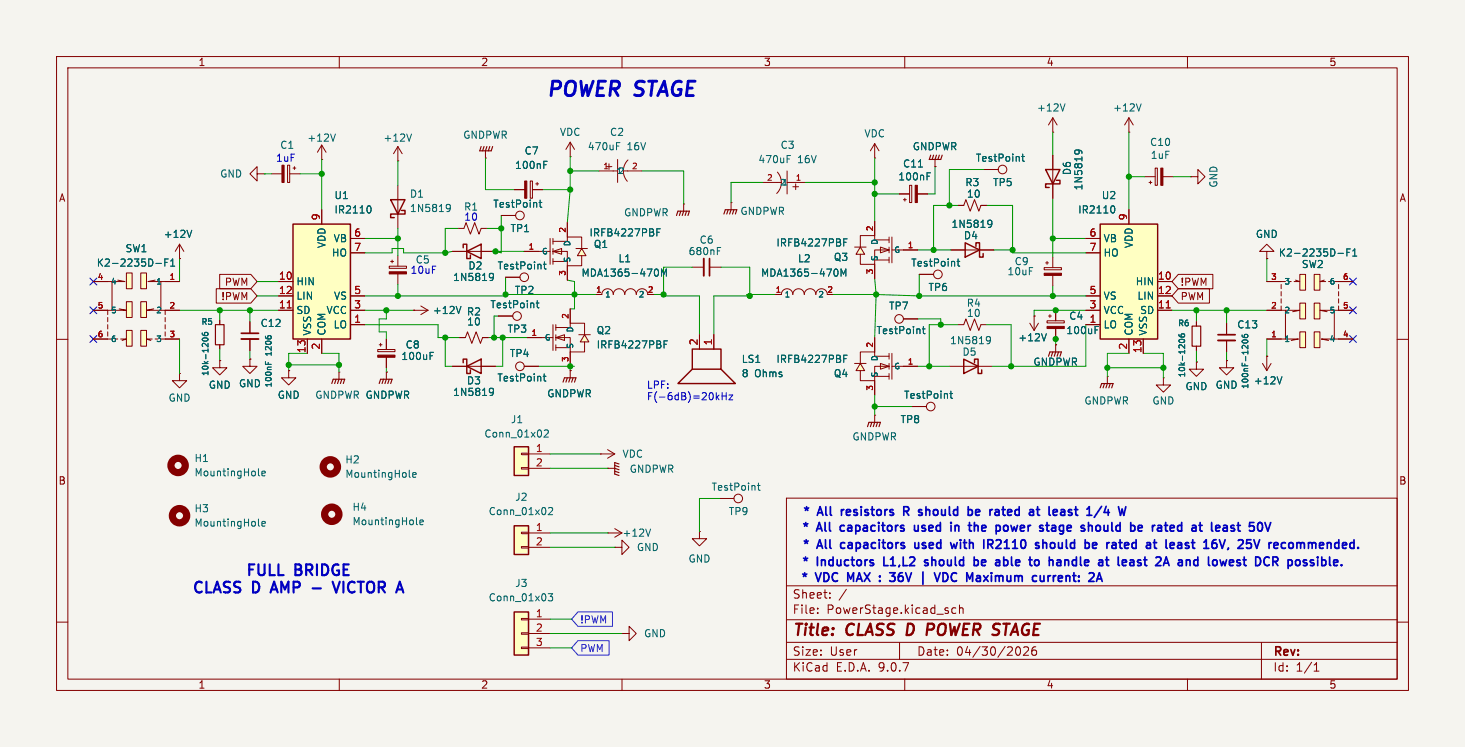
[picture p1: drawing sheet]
<svg xmlns="http://www.w3.org/2000/svg" width="259mm" height="132mm" viewBox="0 0 259 132" stroke-linecap="round" stroke-linejoin="round" font-family="sans-serif">
<path d="M0 0h259.1v132.1h-259.1z" fill="#f5f4ef" stroke="#f5f4ef" stroke-width=".18"/>
<g fill="none" stroke="#840000" stroke-width=".18">
<path d="M10 10h239.1v112.1h-239.1zM12 12h235.1v108.1h-235.1zM60 10v2M110 10v2M160 10v2M210 10v2M70.4 32.8v7.6M85.9 27.9h.1M85.9 26.7v1.2M100.8 27.7h.1M100.8 25.1l-.7 1.3M100.8 25.1l.8 1.3"/>
<path d="M100.8 25.1v2.6M105.9 30.2h3.3M107.2 29.5h1M107.7 29v1M109.2 28.2v4.1M110.2 30.2h3.3M111.1 28.3a2.73 2.73 0 0 0-.2 3.8M134.9 32.3h3.3M137.5 30.4a2.74 2.74 0 0 1-.1 3.8M139.2 32.3h3.3M139.2 30.2v4.1M140.2 33h1"/>
<path d="M140.7 32.5v1M10 60h2M81 40.4h1l.4-1 .8 2 .7-2 .8 2 .4-1h1M247.1 60h2M139.1 88.1h108v32h-108zM10 110h2M139.1 116.6h108M139.1 113.6h108M139.1 109.6h108M139.1 103.6h108M144.6 108.3v.2M144.6 107.5v.2"/>
<path d="M146.8 105.6v.2M146.8 104.8v.2M149.7 104.2l-1.3 1.9M159.1 113.6v3M169 107.5h-.4l-.3 .3v.4l.2 .2h.5M169.7 107.6l.2-.1h.4v1M169.7 107v1.5M180.1 114.4a.94 .94 0 0 1 0 1.5M181 114.5l.6-.1 .2 .1 .1 .3-.9 1.1h.9M183.2 114.4a.59 .59 0 0 0-.7 .6v.6l.1 .2 .4 .1 .3-.2v-.5l-.1-.2-.4-.1-.3 .3M223.1 113.6v6.5M232.4 118.7h.9"/>
<path d="M232.4 117.6l.4-.4v1.5M247.1 110h2M60 120.1v2M110 120.1v2M160 120.1v2M210 120.1v2"/>
</g>
<path d="M164.1 110.3h.8M164.9 111.2l-.9 .1" fill="none" stroke="#840000" stroke-width=".4"/>
<path d="M85.1 25.9l-.3 .8h2.1l.2-.8M85.6 25.9l-.3 .8M86.1 25.9l-.2 .8M86.6 25.9l-.2 .8" fill="none" stroke="#840000" stroke-width=".2"/>
<path d="M79 36.2l.4-.1 .2 .2a.84 .84 0 0 1-.3 1.1h-.3M79.6 36.7l-.2 .2h-.4M109 25.8h.5M109 25.2h.6M139.2 28.1h.4M139.2 27.5h.6" fill="none" stroke="#006464" stroke-width=".18"/>
<path d="M69.1 35.3h2.5l-1.2 2.5zM71 37.2h.6v.6h-2.5v.7h.6" fill="none" stroke="#840000" stroke-width=".25"/>
<g fill="#ffffc2">
<path d="M97.8 44.4l1.5-.5v1.1z"/>
<path d="M102.9 43.9l.7 1.3h-1.5z"/>
</g>
<g fill="none" stroke="#840000" stroke-width=".18">
<path d="M100.3 39.4v2.5M120.9 36.1h.1M120.9 36.1v1.2M129.3 35.8h.1M129.3 35.8v1.3M92.7 44.4h4.6M97.3 42.2v4.5M97.8 42.7h2.5v-.8h2.6v2M97.8 44.4l1.5-.5v1.1zM97.8 44.4h2.5v2.6h2.6v-1.8M97.8 42.2v1M97.8 43.9v1.1"/>
<path d="M97.8 45.7v1M97.8 46.2h2.5M100.3 47v2.5M101.9 43.9h2M102.9 43.9l.7 1.3h-1.5zM105.4 52.1h1a1.01 1.01 0 0 1 1-1 1.01 1.01 0 0 1 1.1 1 1.01 1.01 0 0 1 1-1 1.01 1.01 0 0 1 1 1 1.02 1.02 0 0 1 1-1 1.02 1.02 0 0 1 1 1 1.01 1.01 0 0 1 1-1 1.01 1.01 0 0 1 1.1 1M122.4 47.2h2.1M125.5 47.2h2M184.7 47.3h3v.4h-3zM184.9 46.5h.5M185.2 46.2v.5M186.2 45.5v1.8"/>
<path d="M186.2 48.7v1.8M100.8 65.5h.1M100.8 65.5v1.3M154.7 73.4h.1M154.7 73.4v1.3M161.3 71.9h2.5"/>
<circle cx="164.6" cy="71.9" r=".76"/>
</g>
<path d="M116 47.6a.68 .68 0 0 1 .5 .6 .68 .68 0 0 1-.5 .6M116.2 41.1h.4M116.8 40.5h-.6v1.2M117 48.8v-1.2l.4 .9 .4-.9v1.2M126.9 44.4h.4M126.9 43.8h.6M168 69.6h.5M168.2 69.2v1l.3 .2" fill="none" stroke="#006464" stroke-width=".18"/>
<g fill="none" stroke="#840000" stroke-width=".2">
<path d="M119.6 38.1l.3-.8h2l-.2 .8M120.4 37.3l-.3 .8M120.9 37.3l-.3 .8M121.4 37.3l-.2 .8M128 37.8l.3-.7h2l-.3 .7M128.8 37.1l-.3 .7M129.3 37.1l-.3 .7M129.8 37.1l-.3 .7M99.6 67.6l.2-.8h2.1l-.3 .8M100.3 66.8l-.2 .8M100.8 66.8l-.2 .8M101.3 66.8l-.2 .8"/>
<path d="M153.4 75.4l.3-.7h2l-.3 .7M154.2 74.7l-.3 .7M154.7 74.7l-.3 .7M155.2 74.7l-.3 .7"/>
</g>
<path d="M184.7 48.3h3v.4h-3z" fill="#840000" stroke="#840000" stroke-width=".18"/>
<path d="M125.5 45.7v3.1" fill="none" stroke="#840000" stroke-width=".3"/>
<path d="M124.5 45.7v3.1" fill="none" stroke="#840000" stroke-width=".33"/>
<g fill="#ffffc2">
<path d="M98.3 59.7l1.5-.5v1z"/>
<path d="M103.4 59.2l.7 1.3h-1.5z"/>
</g>
<g fill="none" stroke="#840000" stroke-width=".18">
<path d="M93.2 59.7h4.6M97.8 57.4v4.6M98.3 57.9h2.5v-.8h2.6v2.1M98.3 59.7l1.5-.5v1zM98.3 59.7h2.5v2.5h2.6v-1.7M98.3 57.4v1M98.3 59.2v1M100.8 54.6v2.5M102.4 59.2h2M103.4 59.2l.7 1.3h-1.5zM182.1 57.1l.8 1.3M182.9 55.9h.1"/>
<path d="M182.9 55.9v2.5M183.6 57.1l-.7 1.3M92.7 64.8h2.5M98.3 61v1M98.3 61.5h2.5M100.8 62.2v2.6"/>
<circle cx="91.9" cy="64.8" r=".76"/>
</g>
<path d="M185 59l-.4 1.3M96.1 66.5h.4M96.2 66.1v1.1l.3 .2M117.4 60.9h.5M118 60.3h-.6v1.2" fill="none" stroke="#006464" stroke-width=".18"/>
<g fill="#ffffc2">
<path d="M229.9 58.7h1v2.8h-1z"/>
<path d="M232.4 58.7h1v2.8h-1z"/>
<path d="M229.9 53.6h1v2.8h-1z"/>
<path d="M232.4 53.6h1v2.8h-1z"/>
<path d="M229.9 48.5h1v2.8h-1z"/>
<path d="M232.4 48.5h1v2.8h-1z"/>
</g>
<g fill="none" stroke="#840000" stroke-width=".18">
<path d="M174 30h2.5M186.2 23.4h.1M186.2 20.8l-.8 1.3M186.2 20.8l.7 1.3M186.2 20.8v2.6M88.1 55.9h2.6M89.4 49h2.5M123.7 59.2v2.5M126.2 59.2v2.5M185.2 56.7h3v.4h-3zM185.4 55.9h.5M185.7 55.6v.5"/>
<path d="M186.7 54.9v1.8M186.7 58.1v1.8M211.6 56.9v.8M216.9 57.1v2.1M224 59.9h3.3M224 49.8h3.3M224 54.9h2.6M226.6 54.9h3.3l-1.3 .2M226.6 50.3v.8M226.6 51.6v.7M226.6 52.8v.8M226.6 54.1v.8"/>
<path d="M227.3 59.9h2.3l-1.3 .3M227.3 54.9v5M227.8 49.8h.5M229.1 49.5l.8 .3h-1M229.9 58.7h1v2.8h-1zM229.9 53.6h1v2.8h-1zM229.9 48.5h1v2.8h-1zM232.4 58.7h1v2.8h-1zM232.4 53.6h1v2.8h-1zM232.4 48.5h1v2.8h-1zM234.2 49.5l-.8 .3h1M236 59.9h-2.3l1.2 .3"/>
<path d="M236 59.9h3.3M236 54.9v5M236 49.8h3.3M236.7 54.9h-3.3l1.3 .2M236.7 50.3v.8M236.7 51.6v.7M236.7 52.8v.8M236.7 54.1v.8M236.7 54.9h2.6M186.7 61h.1M186.7 61v1.2M195.8 66.5h.1"/>
<path d="M195.8 66.5v1.3M205.7 66.8v1.3h1.3l-1.3 1.2-1.2-1.2h1.2M205.7 66.8h.1M211.6 64v1.3h1.3l-1.3 1.2-1.3-1.2h1.3M211.6 64h.1M211.6 61.2v.8M216.9 63.8v1.2h1.3l-1.3 1.3-1.3-1.3h1.3M216.9 63.8h.1M216.9 60.2v2M223.3 64.3l.7 1.2M224 63h.1M224 63v2.5"/>
<path d="M224.8 64.3l-.8 1.2"/>
<circle cx="177.3" cy="30" r=".76"/>
<circle cx="91.4" cy="55.9" r=".76"/>
<circle cx="92.7" cy="49" r=".76"/>
</g>
<g fill="none" stroke="#006464" stroke-width=".18">
<path d="M188.3 18.4l-.4 1.2M180.7 27.7h.5M180.9 27.2v1.1l.3 .2M94.8 53.6h.5M95 53.2v1l.3 .2M96.1 46.7h.5M96.3 46.3v1.1l.3 .2M193.7 58.3h.4M193.7 57.7h.6M208.5 59.1v.3l.2 .2h.6l.2-.2-.1-.3h-.5v.3l.2 .2M219.7 59.2v.3l.2 .1 .6 .1 .2-.2-.1-.3h-.5v.3l.1 .2M236.6 44.8h1"/>
<path d="M238.2 44.6h.4M238.8 44h-.6v1.3M239.2 45.3h.7M239.2 44.4l.4-.4v1.3M208.7 60.5l-.2-.2a.54 .54 0 0 1 .5-.3 .54 .54 0 0 1 .5 .3l-.2 .2M219.8 60.2a.49 .49 0 0 1 .5-.2 .49 .49 0 0 1 .3 .5 .5 .5 0 0 1-.5 .2 .5 .5 0 0 1-.4-.5zM226.7 66.6l-.4 1.3"/>
</g>
<path d="M210.8 57.7h1.5v3.5h-1.5zM185.4 63l.3-.8h2l-.2 .8M186.2 62.2l-.3 .8M186.7 62.2l-.3 .8M187.2 62.2l-.3 .8M194.6 68.6l.2-.8h2l-.2 .8M195.3 67.8l-.2 .8M195.8 67.8l-.2 .8M196.3 67.8l-.2 .8" fill="none" stroke="#840000" stroke-width=".2"/>
<path d="M185.2 57.7h3v.4h-3z" fill="#840000" stroke="#840000" stroke-width=".18"/>
<path d="M122.4 61.7h5.1v3.6h-5.1zM122.4 65.3l-2.5 2.5h10.1l-2.5-2.5" fill="none" stroke="#840000" stroke-width=".25"/>
<path d="M215.4 59.2h3" fill="none" stroke="#840000" stroke-width=".3"/>
<path d="M215.4 60.2h3" fill="none" stroke="#840000" stroke-width=".33"/>
<path d="M51.8 39.6h10.2v20.3h-10.2z" fill="#ffffc2"/>
<path d="M51.8 39.6h10.2v20.3h-10.2zM184.9 30h2.6l-1.3 2.5zM186.8 31.9h.7v.6h-2.6v.6h.6" fill="none" stroke="#840000" stroke-width=".25"/>
<g fill="none" stroke="#840000" stroke-width=".18">
<path d="M45.5 30.7v-1.2l-1.3 1.2 1.3 1.3v-1.3h1.2M46.7 30.7h.1M56.9 28.2h.1M56.9 25.7v2.5M56.9 37.1v2.5M56.9 25.7l-.8 1.2M56.9 25.7l.8 1.2M169.4 36.3h1l.4-1 .8 2 .7-2 .8 2 .4-1h1M186.2 27.4v7.7M38.9 56.6v.8M49.3 49.8h2.5M49.3 52.3h2.5"/>
<path d="M49.3 54.9h2.5M54.4 59.9v2.6M56.9 59.9v2.6M62 52.3h2.5M62 54.9h2.5M62 42.2h2.5M62 44.7h2.5M62 57.4h2.5M38.9 61v.7"/>
</g>
<path d="M50.8 54.4h.7" fill="none" stroke="#a90000" stroke-width=".18"/>
<path d="M59.3 23.7l-.4 1.3M65.2 36.4a.68 .68 0 0 1 .4 .6 .68 .68 0 0 1-.4 .7M190.1 27.1v-.3l.1-.2a.84 .84 0 0 1 1.1 .3v.2M190.6 26.5l.2 .3v.3M35.8 58.9v.3l.2 .1h.6l.2-.1-.1-.4-.5 .1v.3l.1 .1M36 60.3l-.2-.2a.54 .54 0 0 1 .5-.4 .54 .54 0 0 1 .5 .4l-.2 .2" fill="none" stroke="#006464" stroke-width=".18"/>
<path d="M38.1 57.4h1.5v3.6h-1.5z" fill="none" stroke="#840000" stroke-width=".2"/>
<path d="M194.6 39.6h10.1v20.3h-10.1z" fill="#ffffc2"/>
<path d="M194.6 39.6h10.1v20.3h-10.1z" fill="none" stroke="#840000" stroke-width=".25"/>
<g fill="none" stroke="#840000" stroke-width=".18">
<path d="M48 30.7h1.9M50.9 29.2h.3v3.1h-.3zM51.2 30.7h1.9M51.8 29.7h.5M52.1 29.5v.5M199.6 23.4h.1M199.6 20.8v2.6M199.6 37.1v2.5M199.6 20.8l-.7 1.3M199.6 20.8l.8 1.3M202.4 31.2h1.9M203.2 32.3h.5"/>
<path d="M203.5 32v.5M204.3 29.7h.4v3.1h-.4zM205.7 31.2h1.8M210.6 31.2h1.2v-1.2l1.3 1.2-1.3 1.3v-1.3M210.6 31.2h.1M31.7 45.7h.1M31.7 43.2l-.7 1.2M31.7 43.2l.8 1.2M31.7 43.2v2.5M169.4 57.4h1l.4-1 .8 2 .7-2 .8 2 .4-1h1M192 52.3h2.6M192 54.9h2.6"/>
<path d="M192 42.2h2.6M192 44.7h2.6M192 57.4h2.6M199.6 59.9v2.6M202.2 59.9v2.6M204.7 49.8h2.6M204.7 52.3h2.6M204.7 54.9h2.6M59.9 65.8h.1M59.9 65.8v1.3M68.3 65.8h.1M68.3 65.8v1.3"/>
</g>
<path d="M206.2 54.4h.8" fill="none" stroke="#a90000" stroke-width=".18"/>
<path d="M201.8 18.4l-.4 1.2M196.7 36.4a.68 .68 0 0 1 .5 .6 .68 .68 0 0 1-.5 .7M33.9 40.7l-.4 1.3M72.4 84.2l.2 .2M73 84l.6-.1-.1-.3h-.3l-.2 .1v.6h.5M73.6 92.6l.2 .2M74.3 92.4l.6-.2-.1-.2-.4-.1-.1 .2v.6h.5" fill="none" stroke="#006464" stroke-width=".18"/>
<g fill="#840000" stroke="#840000" stroke-width=".18">
<path d="M49.9 29.2h.3v3.1h-.3z"/>
<path d="M205.3 29.7h.4v3.1h-.4z"/>
</g>
<g fill="none" stroke="#840000" stroke-width="1.3">
<circle cx="58.4" cy="82.5" r="1.27"/>
<circle cx="58.7" cy="90.9" r="1.27"/>
</g>
<path d="M58.7 67.8l.2-.7h2.1l-.3 .7M59.4 67.1l-.2 .7M59.9 67.1l-.2 .7M60.5 67.1l-.3 .7M67.1 67.8l.2-.7h2l-.2 .7M67.8 67.1l-.2 .7M68.3 67.1l-.2 .7M68.8 67.1l-.2 .7" fill="none" stroke="#840000" stroke-width=".2"/>
<g fill="#ffffc2">
<path d="M24.9 48.3h1v2.8h-1z"/>
<path d="M22.4 48.3h1v2.8h-1z"/>
<path d="M24.9 53.3h1v2.8h-1z"/>
<path d="M22.4 53.3h1v2.8h-1z"/>
<path d="M24.9 58.4h1v2.8h-1z"/>
<path d="M22.4 58.4h1v2.8h-1z"/>
</g>
<g fill="none" stroke="#840000" stroke-width=".18">
<path d="M16.5 49.8h3.3M16.5 59.9h3.3M16.5 54.9h2.5M19 54.9v.7M19 56.1v.8M19 57.4v.8M19 58.7v.7M19.8 49.8v5.1M20.3 59.9h.5M20.8 49.5l1.3 .3h-2.3M21.1 54.6l1.3 .3h-3.4M21.3 59.9h1.1l-.8 .3"/>
<path d="M22.4 48.3h1v2.8h-1zM22.4 53.3h1v2.8h-1zM22.4 58.4h1v2.8h-1zM24.9 48.3h1v2.8h-1zM24.9 53.3h1v2.8h-1zM24.9 58.4h1v2.8h-1zM26.9 59.9h-1l.8 .3M27.2 54.6l-1.3 .3h3.3M27.4 49.5l-1.2 .3h2.2M28.4 49.8h3.3M28.4 49.8v5.1M28.4 59.9h3.3"/>
<path d="M29.2 54.9v.7M29.2 56.1v.8M29.2 57.4v.8M29.2 58.7v.7M29.2 54.9h2.5M80 64.8h7.6M110 112h1.3v-1.3l1.2 1.3-1.2 1.3v-1.3M110 112h.1"/>
</g>
<path d="M27.6 46.6h.9M29.1 46.4h.5M29.8 45.8h-.7v1.3M30.2 47.1h.7M30.2 46.2l.3-.4v1.3M86.7 68.7h.3l.2 .1a.84 .84 0 0 1-.3 1.1h-.2M87.3 69.2l-.3 .2h-.3" fill="none" stroke="#006464" stroke-width=".18"/>
<path d="M81.9 64.1v-.6h.6v2.5h.7v-.6M82.5 64.8l2.6-1.3v2.5z" fill="none" stroke="#840000" stroke-width=".25"/>
<path d="M90.9 108.2h2.6v7.6h-2.6z" fill="#ffffc2"/>
<path d="M90.9 108.2h2.6v7.6h-2.6z" fill="none" stroke="#840000" stroke-width=".25"/>
<g fill="none" stroke="#840000" stroke-width=".18">
<path d="M224 44.4h1.3l-1.3-1.2-1.2 1.2h1.2v1.3M224 45.7h.1M107.4 79.5l1.3 .8M106.2 80.3h.1M106.2 80.3h2.5M107.4 94.2h.1M107.4 94.2h2.6M108.7 96.8h1.3v-1.3l1.3 1.3-1.3 1.2v-1.2M108.7 96.8h.1M108.7 80.3l-1.3 .7M108.7 93.5l1.3 .7M110 94.2l-1.3 .8"/>
<path d="M92.2 109.3h1.3v.3h-1.3zM92.2 111.9h1.3v.2h-1.3zM92.2 114.4h1.3v.3h-1.3zM93.5 109.5h3.8M93.5 112h3.8M93.5 114.6h3.8"/>
</g>
<path d="M115.1 93.5l-.5 1.3M96.9 105h.8l-.4 .5 .4 .1v.5l-.2 .1-.6-.1" fill="none" stroke="#006464" stroke-width=".18"/>
<path d="M90.9 79h2.6v5.1h-2.6z" fill="#ffffc2"/>
<path d="M90.9 79h2.6v5.1h-2.6z" fill="none" stroke="#840000" stroke-width=".25"/>
<path d="M159 34.3h1.9M159.8 35.3h.5M160 35.1v.5M160.9 32.8h.3v3h-.3zM162.2 34.3h1.9M165.4 29.5h.1M165.4 28.2v1.3M92.2 80.1h1.3v.3h-1.3zM92.2 82.7h1.3v.2h-1.3zM93.5 80.3h3.8M93.5 82.8h3.8" fill="none" stroke="#840000" stroke-width=".18"/>
<path d="M162.4 29.5h.7M163.9 31.2h.5M163.9 30.6h.6M96.2 76.1l.5-.1 .3 .4-.8 .9h.8" fill="none" stroke="#006464" stroke-width=".18"/>
<path d="M164.6 27.4l-.3 .8h2.1l.2-.8M165.1 27.4l-.3 .8M165.6 27.4l-.2 .8M166.1 27.4l-.2 .8" fill="none" stroke="#840000" stroke-width=".2"/>
<path d="M161.8 32.8h.4v3h-.4z" fill="#840000" stroke="#840000" stroke-width=".18"/>
<path d="M90.9 93h2.6v5h-2.6z" fill="#ffffc2"/>
<path d="M81.9 43.8v-.6h.6v2.5h.7v-.6M82.5 44.4l2.6-1.2v2.5zM170.7 42.9l2.5 1.3-2.5 1.3zM172.6 43.6v-.7h.6v2.6h.7v-.7M170.4 63.5l2.6 1.3-2.6 1.2zM172.3 64.1v-.6h.7v2.5h.6v-.6M90.9 93h2.6v5h-2.6z" fill="none" stroke="#840000" stroke-width=".25"/>
<g fill="none" stroke="#840000" stroke-width=".18">
<path d="M70.4 28.4h.1M70.4 25.9v2.5M70.4 25.9l-.8 1.3M70.4 25.9l.7 1.3M88.6 38.1h2.6M90.9 33.5h1.9M93.8 32h.4v3.1h-.4zM94.2 33.5h1.8M94.7 32.5h.5M95 32.3v.5M44.2 56.9v2M44.2 59.9v2.1"/>
<path d="M68.3 59.9v1.9M68.8 47.1h3.1v.3h-3.1zM69.1 46.2h.5M69.3 46v.5M70.4 45.2v1.9M70.4 48.4v1.9M73.2 54.9h.1M73.2 54.9h2.5M74.4 54.1l1.3 .8M75.7 54.9l-1.3 .7M80 44.4h7.6M81.3 59.7h1l.4-1 .7 2 .8-2 .8 2 .3-1h1.1"/>
<path d="M137.2 52.1h1a1.01 1.01 0 0 1 1-1 1.01 1.01 0 0 1 1 1 1.01 1.01 0 0 1 1-1 1.01 1.01 0 0 1 1 1 1.02 1.02 0 0 1 1.1-1 1.02 1.02 0 0 1 1 1 1.01 1.01 0 0 1 1-1 1.01 1.01 0 0 1 1 1M159.8 56.4h2.5M162.6 48.5h2.5M168.1 44.2h7.7M31.7 66v1.3h1.3l-1.3 1.3-1.2-1.3h1.2M31.7 66h.1M38.9 63.8v1.2h1.2l-1.2 1.3-1.3-1.3h1.3M38.9 63.8h.1M44.2 63.5v1.3h1.3l-1.3 1.2-1.3-1.2h1.3M44.2 63.5h.1M51.1 65.5v1.3h1.2l-1.2 1.3-1.3-1.3h1.3M51.1 65.5h.1"/>
<path d="M66.8 61.8h3v.4h-3zM67.1 61h.5M67.3 60.7v.5M68.3 63.2v1.8M167.9 64.8h7.6M92.2 94.1h1.3v.3h-1.3zM92.2 96.6h1.3v.3h-1.3zM93.5 94.2h3.8M93.5 96.8h3.8M107.4 82.8h.1M107.4 82.8h1.3M123.7 94v1.2h1.3l-1.3 1.3-1.3-1.3h1.3"/>
<path d="M123.7 94h.1M127.3 88.1h2.5"/>
<circle cx="91.9" cy="38.1" r=".76"/>
<circle cx="159" cy="56.4" r=".76"/>
<circle cx="165.9" cy="48.5" r=".76"/>
<circle cx="130.6" cy="88.1" r=".76"/>
</g>
<g fill="none" stroke="#006464" stroke-width=".18">
<path d="M72.8 23.7l-.4 1.3M95.3 35.8h.5M95.5 35.4v1.1l.3 .1M96.2 29.1h.4M96.2 28.5h.6M174.8 39l.4-.1 .1 .2a.84 .84 0 0 1-.3 1.1h-.2M175.4 39.5l-.2 .2h-.4M81.5 54.2l-.4 1.2M86.7 48.4l.3-.1 .2 .2a.84 .84 0 0 1-.3 1.1h-.2M87.3 48.9l-.3 .2h-.3M147.8 47.6a.68 .68 0 0 1 .4 .6 .68 .68 0 0 1-.4 .6M148.7 48.8v-1.2l.5 .9 .4-.9v1.2"/>
<path d="M163.1 58.2h.5M163.3 57.7v1.1l.3 .2M169.3 46.2h.4M169.4 45.8v1.1l.3 .2M174.5 59.6l.4-.1 .2 .1a.84 .84 0 0 1-.3 1.2h-.3M46.9 63.9v.5M47.4 64.1v.3M76.1 62.9h.4M76.1 62.3h.6M175.2 60.1l-.3 .2-.4-.1M45.7 92.9l.2 .1M45.7 84l.2 .1"/>
<path d="M46.3 92.6l.6-.1v-.3h-.4l-.2 .2 .1 .6h.5M46.3 83.7l.6-.1v-.2l-.4-.1-.2 .2 .1 .6h.5M97 89.9l.5-.2 .2 .4-.8 .9h.8M133.9 85.8h.5M134.1 85.4v1.1l.3 .2"/>
</g>
<g fill="none" stroke="#840000" stroke-width="1.3">
<circle cx="31.5" cy="82.3" r="1.27"/>
<circle cx="31.7" cy="91.2" r="1.27"/>
</g>
<g fill="#840000" stroke="#840000" stroke-width=".18">
<path d="M68.8 48.1h3.1v.3h-3.1z"/>
<path d="M66.8 62.8h3v.4h-3z"/>
<path d="M92.8 32h.4v3.1h-.4z"/>
</g>
<path d="M42.7 58.9h3" fill="none" stroke="#840000" stroke-width=".3"/>
<path d="M42.7 59.9h3" fill="none" stroke="#840000" stroke-width=".33"/>
<path d="M108.7 83.3l.8 .3M108.7 82.8l.8 .3M108.7 82.3l.8 .2M109.5 82l-.8-.2v2l.8 .3" fill="none" stroke="#840000" stroke-width=".2"/>
<g fill="#ffffc2">
<path d="M155.7 64.3l1.5 .5-1.5 .5z"/>
<path d="M152.1 64.3l.8 1.2h-1.5z"/>
</g>
<g fill="none" stroke="#840000" stroke-width=".18">
<path d="M154.7 59.7v2.5M151.1 64.3h2.1M152.1 64.3l.8 1.2h-1.5zM154.7 66.5h2.5M154.7 67.3v2.5M155.7 64.3l1.5 .5-1.5 .5zM157.2 63h-2.5v-.8h-2.6v2.1M157.2 64.8h-2.5v2.5h-2.6v-1.8M157.2 62.5v1M157.2 64.3v1M157.2 66v1.1M157.7 64.8h4.6"/>
<path d="M157.7 62.5v4.6"/>
</g>
<path d="M149.2 63.4h.4M149.8 62.8h-.6v1.3" fill="none" stroke="#006464" stroke-width=".18"/>
<g fill="#ffffc2">
<path d="M155.7 43.7l1.5 .5-1.5 .5z"/>
<path d="M152.1 43.7l.8 1.3h-1.5z"/>
</g>
<g fill="none" stroke="#840000" stroke-width=".18">
<path d="M56.9 37.1v2.5M88.6 38.1h2.6M90.9 33.5h1.9M94.2 33.5h1.8M100.3 39.4v2.5M154.7 27.9h.1M154.7 25.4v2.5M154.7 39.1v2.6M154.7 25.4l-.8 1.3M154.7 25.4l.7 1.3M159 34.3h1.9M162.2 34.3h1.9"/>
<path d="M165.4 29.5h.1M169.4 36.3h1M173.5 36.3h1M174 30h2.5M186.2 27.4v2.6M186.2 32.5v2.6M199.6 37.1v2.5M16.5 59.9h2.5M16.5 54.9h2.5M16.5 49.8h2.5M29.2 59.9h2.5M29.2 54.9h2.5"/>
<path d="M29.2 49.8h2.5M31.7 45.7h.1M38.2 51.1h6.2l1.1 1.2-1.1 1.3h-6.2zM38.8 48.5h5.6l1.1 1.3-1.1 1.3h-5.6zM38.9 56.6v.8M44.2 56.9v2M44.2 59.9v2.1M49.3 54.9h2.5M49.3 49.8h2.5M49.3 52.3h2.5M54.4 59.9v2.6M56.9 59.9v2.6"/>
<path d="M62 54.9h2.5M62 52.3h2.5M62 42.2h2.5M62 44.7h2.5M62 57.4h2.5M68.3 59.9v1.9M73.2 54.9h.1M80 44.4h2.5M81.3 59.7h1M85.1 44.4h2.5M85.3 59.7h1.1M88.1 55.9h2.6"/>
<path d="M89.4 49h2.5M92.7 44.4h2.5M93.2 59.7h2.6M100.3 47v2.5M100.8 54.6v2.5M105.4 52.1h1M123.7 59.2v2.5M126.2 59.2v2.5M137.2 52.1h1M151.1 43.7h2.1M152.1 43.7l.8 1.3h-1.5zM154.7 46h2.5"/>
<path d="M154.7 46.7v2.6M154.7 59.7v2.5M155.7 43.7l1.5 .5-1.5 .5zM157.2 42.4h-2.5v-.7h-2.6v2M157.2 44.2h-2.5v2.5h-2.6v-1.7M157.2 41.9v1M157.2 43.7v1M157.2 45.5v1M157.7 44.2h4.6M157.7 41.9v4.6M159.8 56.4h2.5M162.6 48.5h2.5"/>
<path d="M168.1 44.2h2.6M173.2 44.2h2.6M182.9 55.9h.1M186.7 54.9v1.8M186.7 58.1v1.8M192 54.9h2.6M192 52.3h2.6M192 42.2h2.6M192 44.7h2.6M192 57.4h2.6M199.6 59.9v2.6M202.2 59.9v2.6"/>
<path d="M204.7 54.9h2.6M204.7 49.8h2.6M204.7 52.3h2.6M208.4 51.1h5.5v2.5h-5.5l-1.1-1.3zM208.4 48.5h6.1v2.6h-6.1l-1.1-1.3zM211.6 56.9v.8M216.9 57.1v2.1M224 45.7h.1M224 59.9h2.6M224 54.9h2.6M224 49.8h2.6M236.7 59.9h2.6"/>
<path d="M236.7 54.9h2.6M236.7 49.8h2.6M38.9 63.8h.1M38.9 61v.7M44.2 63.5h.1M51.1 65.5h.1M68.3 65.8h.1M68.3 63.2v1.8M80 64.8h2.5M85.1 64.8h2.5M92.7 64.8h2.5M100.8 65.5h.1"/>
<path d="M100.8 62.2v2.6M154.7 67.3v2.5M159.8 64.8h2.5M161.3 71.9h2.5M186.7 61h.1M211.6 64h.1M211.6 61.2v.8M216.9 63.8h.1M216.9 60.2v2M224 63h.1"/>
</g>
<g fill="none" stroke="#006464" stroke-width=".18">
<path d="M65.2 36.4a.68 .68 0 0 1 .4 .6 .68 .68 0 0 1-.4 .7M95.3 35.8h.5M95.5 35.4v1.1l.3 .1M96.2 28.5h.6M96.2 29.1h.4M162.4 29.5h.7M163.9 31.2h.5M163.9 30.6h.6M174.8 39l.4-.1 .1 .2a.84 .84 0 0 1-.3 1.1h-.2M175.4 39.5l-.2 .2h-.4M180.7 27.7h.5M180.9 27.2v1.1l.3 .2"/>
<path d="M190.1 27.1v-.3l.1-.2a.84 .84 0 0 1 1.1 .3v.2M190.6 26.5l.2 .3v.3M196.7 36.4a.68 .68 0 0 1 .5 .6 .68 .68 0 0 1-.5 .7M27.6 46.6h.9M29.1 46.4h.5M29.8 45.8h-.7v1.3M30.2 47.1h.7M30.2 46.2l.3-.4v1.3M33.9 40.7l-.4 1.3M35.8 58.9v.3l.2 .1h.6l.2-.1-.1-.4-.5 .1v.3l.1 .1M81.5 54.2l-.4 1.2M86.7 48.4l.3-.1 .2 .2a.84 .84 0 0 1-.3 1.1h-.2"/>
<path d="M87.3 48.9l-.3 .2h-.3M94.8 53.6h.5M95 53.2v1l.3 .2M96.1 46.7h.5M96.3 46.3v1.1l.3 .2M116 47.6a.68 .68 0 0 1 .5 .6 .68 .68 0 0 1-.5 .6M116.2 41.1h.4M116.8 40.5h-.6v1.2M117 48.8v-1.2l.4 .9 .4-.9v1.2M147.8 47.6a.68 .68 0 0 1 .4 .6 .68 .68 0 0 1-.4 .6M148.7 48.8v-1.2l.5 .9 .4-.9v1.2M149.2 42.8h.4"/>
<path d="M149.8 42.2h-.6v1.3M163.1 58.2h.5M163.3 57.7v1.1l.3 .2M169.3 46.2h.4M169.4 45.8v1.1l.3 .2M185 59l-.4 1.3M193.7 58.3h.4M193.7 57.7h.6M208.5 59.1v.3l.2 .2h.6l.2-.2-.1-.3h-.5v.3l.2 .2M219.7 59.2v.3l.2 .1 .6 .1 .2-.2-.1-.3h-.5v.3l.1 .2M236.6 44.8h1M238.2 44.6h.4"/>
<path d="M238.8 44h-.6v1.3M239.2 45.3h.7M239.2 44.4l.4-.4v1.3M36 60.3l-.2-.2a.54 .54 0 0 1 .5-.4 .54 .54 0 0 1 .5 .4l-.2 .2M46.9 63.9v.5M47.4 64.1v.3M76.1 62.9h.4M76.1 62.3h.6M86.7 68.7h.3l.2 .1a.84 .84 0 0 1-.3 1.1h-.2M87.3 69.2l-.3 .2h-.3M96.1 66.5h.4M96.2 66.1v1.1l.3 .2"/>
<path d="M117.4 60.9h.5M118 60.3h-.6v1.2M149.2 63.4h.4M149.8 62.8h-.6v1.3M168 69.6h.5M168.2 69.2v1l.3 .2M208.7 60.5l-.2-.2a.54 .54 0 0 1 .5-.3 .54 .54 0 0 1 .5 .3l-.2 .2M219.8 60.2a.49 .49 0 0 1 .5-.2 .49 .49 0 0 1 .3 .5 .5 .5 0 0 1-.5 .2 .5 .5 0 0 1-.4-.5zM226.7 66.6l-.4 1.3"/>
</g>
<path d="M102.2 113.3h5.5v2.5h-5.5l-1.1-1.2z" fill="none" stroke="#2624ff" stroke-width=".18"/>
<path d="M102.2 108.2h6.1v2.5h-6.1l-1.1-1.2z" fill="none" stroke="#231dff" stroke-width=".18"/>
<g fill="none" stroke="#009600" stroke-width=".18">
<path d="M46.7 30.7h1.3M53.1 30.7h3.8M56.9 28.2v8.9M70.4 28.4v4.4M85.9 27.9v5.6h5M88.6 38.1v6.6l-1-.3h5.1M96 33.5h4.8M100.8 27.7v5.8M100.8 30.2h5.1M100.8 33.5l-.5 5.9M113.5 30.2h7.4v5.9M134.9 32.3h-5.6v3.5"/>
<path d="M142.5 32.3h12.2M154.7 27.9v11.2M154.7 34.3h4.3M165.4 29.5v4.8h-1.3M169.4 36.3h-4.3v7.9M174 30h-6.1v6.3M174.5 36.3h4.6v8.4h12.9M186.2 23.4v4M186.2 35.1v10.4M199.6 31.2h2.8M199.6 23.4v13.7M207.5 31.2h3.1"/>
<path d="M31.7 54.9h17.6M31.7 45.7v4.1M31.7 59.9v6.1M38.9 54.9v1.7M44.2 54.9v2M45.5 52.3h3.8M45.5 49.8h3.8M64.5 42.2h5.9M64.5 44.7h4.8v-.8h2.1v.8h7.3M64.5 57.4h13v2.3h3.8M64.5 54.9h8.7M68.3 54.9v1.5h-1.2v2.3h1.2v1.2"/>
<path d="M70.4 40.4v4.8M70.4 50.3v2M78.7 59.7v5.1h1.3M80 44.4l-1.3 .3M81 40.4h-2.3v4.3M86.1 40.4h2.5M86.4 59.7h6.8M88.1 55.9h-.7v3.8M88.9 59.7v5.1h-1.3M89.4 49v3.3h-24.9M89.4 52.1h16M100.3 49.5l1.3 .3v4.8h-.8"/>
<path d="M115.6 52.1h1.7M122.4 47.2h-5.1v5.1h6.4v6.9M127.5 47.2h5.1v5.1M132.6 52.3h-6.4v6.9M137.2 52.1h-5.1l.5 .2M147.3 52.1h7.6M154.7 49.3l.2 2.8M154.9 52.1l-.2 7.6M154.9 52.1l7.7 .2M162.3 56.4h4.1v1M162.3 44.2h5.8M162.6 52.3h29.4"/>
<path d="M162.6 48.5v3.8M169.4 57.4h-5.1v7.4M174.5 57.4h4.3v7.4M175.8 44.2h3.3M186.2 42.2h5.8M186.2 50.5v1.8M186.7 59.7v1.3M192 57.4v7.4h-16.5M192 54.9h-9.1v1M207.3 54.9h16.7M211.6 54.9v2M216.9 54.9v2.2"/>
<path d="M224 45.7v4.1M224 59.9v3.1M38.9 61.7v2.1M44.2 62v1.5M51.1 64.5h8.8M54.4 62.5h-3.3v3M56.9 62.5h3v3.3M68.3 65v.8M95.2 64.8h6.4M100.8 64.8v.7M154.7 71.9h6.6M154.7 69.8v3.6"/>
<path d="M162.3 64.8h5.6M195.8 65h9.9M199.6 62.5h-3.8v4M202.2 62.5h3.5v4.3M211.6 62v2M216.9 62.2v1.6M97.3 80.3h8.9M97.3 82.8h10.1M97.3 94.2h10.1M97.3 96.8h11.4M127.3 88.1h-3.6v5.9M97.3 109.5h3.8"/>
<path d="M97.3 114.6h3.8M97.3 112h12.7"/>
</g>
<path d="M15.9 59.3l1.2 1.3M15.9 54.3l1.2 1.2M15.9 49.2l1.2 1.2M17.1 59.3l-1.2 1.3M17.1 54.3l-1.2 1.2M17.1 49.2l-1.2 1.2M238.7 59.3l1.2 1.3M238.7 54.3l1.2 1.2M238.7 49.2l1.2 1.2M239.9 59.3l-1.2 1.3M239.9 54.3l-1.2 1.2M239.9 49.2l-1.2 1.2" fill="none" stroke="#000084" stroke-width=".18"/>
<g fill="none" stroke="#0000c2" stroke-width=".3">
<path d="M159.8 90.4h.6M160.2 90.4l.5 .7M160.4 89.6h-.6v1.5M161.7 92.9l.1 .9h.5M161.8 95.9l.1 1h.5M163.5 99.9h.6M164.1 99.1l-.4-.1-.2 .2 .1 .2 .5 .2M168.9 92.9v1M169.3 95.9l-.3 1.1-.3-.8-.3 .8M169.5 93l-.4-.1-.2 .1M171.8 90.2l.2 .2v.4l-.2 .2M172.3 99.1l.4-.1 .3 .3v.4l-.1 .2h-.6"/>
<path d="M172.4 93h.5l.1 .9M173 90.1h-.2l-.3 .2 .1 .7 .4 .1M173.3 90.5l-.8 .1M174.7 95.4h.6l.3 .3-.2 .5h-.7M175.1 96.2l.5 .8M177.2 90.1h.6M177.4 89.6l.1 1.4M177.5 99.9l.4 .1M177.5 98.5v1.5M177.6 93l.4-.1 .3 .3v.4l-.2 .2h-.5M177.9 99l-.4 .1M183.2 99l.4 .1 .2 .2-.1 .6-.5 .1"/>
<path d="M184.4 95.4v1.6M184.4 96.1l.3-.2 .3 .1 .1 1M185.2 92.4v1.3M186 93.8h.7M186 93h.6l.1 .9M186.7 93.3l-.7 .1M188.3 99v1M188.8 99l-.5 .1M188.9 91l.5 .1M189.2 90.1l-.3 .2 .3 .3M193.7 95.9l.2 .4-.7 .2M193.9 96.9l-.2 .1"/>
<path d="M193.9 93l.4-.1 .3 .3v.4l-.3 .3-.4-.1-.1-.2v-.4zM195.6 89.5l-.3 1.1h.9M196 90.1v1M197.8 98.5v1.3l.2 .2M199.4 95.9h-.3l-.2 .3 .1 .7 .4 .1M199.6 96.3l-.7 .2M201.7 99.1l-.3-.1-.2 .2v.2l.5 .2v.3h-.5M203.8 92.9v1M204.3 92.9l-.3 .1-.2 .2M206.2 95.4v1.3l.2 .3M207 96v.9M207.7 96.3l-.8 .2"/>
<path d="M208.4 99.1h.6l.1 .9M208.8 92.9h-.3l-.3 .3 .1 .6 .5 .1M209.1 99.4h-.5a.3 .3 0 0 0-.3 .3 .3 .3 0 0 0 .3 .3l.5-.1M210.1 96.5l.2 .2-.2 .3M210.1 95.9l.1 .1M210.7 95.9h.6M210.9 95.4v1.3l.2 .3M213.7 98.5l.1 1.4M215 93.7l.2 .2 .4-.1M215 93.1l.2-.2h.3l.2 .2v.2l-.7 .1M217.2 96.9l-.1 .3M218.8 99.4l.5 .2 .1 .2-.2 .2-.5-.1"/>
<path d="M218.8 99.1h.5M224.4 95.9v1.1M224.9 95.9l-.3 .1-.2 .2M227.8 99.1l.4-.1 .3 .3v.4l-.1 .2h-.6M227.8 99v1.5M230.1 96h.5l.1 1M158 101.9l.3 .2v.4l-.3 .3M158.3 101.3l-.5 .6M166.8 101.3v1.5a.79 .79 0 0 0 .8-.6 .79 .79 0 0 0-.5-.9M174 101.8l.8 1M174.8 101.8l-.8 1M185.3 101.8v1"/>
<path d="M185.8 101.8l-.3 .1-.2 .2"/>
</g>
<path d="M126.8 70.2l.4 .5M127.2 69.8l-.5 .5M127.7 69.4v1.3M127.7 70h.7M128.4 69.4v1.3M128.9 69.8h.7l-.7 .9h.7" fill="none" stroke="#0000c2" stroke-width=".18"/>
<path d="M48.5 102.9l-.7 1.9M55.3 104h1.4M58.8 102.9l.7 1.9 .6-1.9" fill="none" stroke="#0000c2" stroke-width=".38"/>
<path d="M50.8 54.4h.7M206.2 54.4h.8" fill="none" stroke="#a90000" stroke-width=".18"/>
<g fill="#009600" stroke="#009600" stroke-width=".18">
<circle cx="186.7" cy="54.9" r=".46"/>
<circle cx="178.8" cy="64.8" r=".46"/>
<circle cx="164.3" cy="64.8" r=".46"/>
<circle cx="154.7" cy="71.9" r=".46"/>
<circle cx="186.7" cy="59.9" r=".46"/>
<circle cx="195.8" cy="65" r=".46"/>
<circle cx="211.6" cy="54.9" r=".46"/>
<circle cx="205.7" cy="65" r=".46"/>
<circle cx="199.6" cy="31.2" r=".46"/>
<circle cx="216.9" cy="54.9" r=".46"/>
<circle cx="167.9" cy="36.3" r=".46"/>
<circle cx="154.7" cy="32.3" r=".46"/>
<circle cx="154.7" cy="34.3" r=".46"/>
<circle cx="166.4" cy="57.4" r=".46"/>
<circle cx="154.9" cy="52.1" r=".46"/>
<circle cx="162.6" cy="52.3" r=".46"/>
<circle cx="165.1" cy="44.2" r=".46"/>
<circle cx="179.1" cy="44.2" r=".46"/>
<circle cx="186.2" cy="42.2" r=".46"/>
<circle cx="186.2" cy="52.3" r=".46"/>
<circle cx="59.9" cy="64.5" r=".46"/>
<circle cx="51.1" cy="64.5" r=".46"/>
<circle cx="88.6" cy="40.4" r=".46"/>
<circle cx="100.8" cy="33.5" r=".46"/>
<circle cx="100.8" cy="30.2" r=".46"/>
<circle cx="87.6" cy="44.4" r=".46"/>
<circle cx="70.4" cy="42.2" r=".46"/>
<circle cx="101.6" cy="52.1" r=".46"/>
<circle cx="117.3" cy="52.1" r=".46"/>
<circle cx="87.4" cy="59.7" r=".46"/>
<circle cx="132.6" cy="52.3" r=".46"/>
<circle cx="56.9" cy="30.7" r=".46"/>
<circle cx="44.2" cy="54.9" r=".46"/>
<circle cx="38.9" cy="54.9" r=".46"/>
<circle cx="78.7" cy="59.7" r=".46"/>
<circle cx="100.8" cy="64.8" r=".46"/>
<circle cx="88.9" cy="59.7" r=".46"/>
<circle cx="89.4" cy="52.1" r=".46"/>
<circle cx="70.4" cy="52.3" r=".46"/>
<circle cx="68.3" cy="54.9" r=".46"/>
<circle cx="78.7" cy="44.7" r=".46"/>
</g>
<text font-size="3.5" fill="#0000c2" x="96.4" y="17.8">POWER STAGE</text>
<g font-size="2.8" fill="#840000">
<text x="140.1" y="113">Title:</text>
<text x="149.7" y="113">CLASS D</text>
<text x="165.5" y="113">POWER STAGE</text>
</g>
<g font-size="2.7" fill="#0000c2">
<text x="33.8" y="105.4">CLASS</text>
<text x="43.2" y="102.4">FULL</text>
<text x="44.7" y="105.4">D</text>
<text x="48.8" y="105.4">AMP</text>
<text x="52.2" y="102.4">BRIDGE</text>
<text x="61.3" y="105.4">VICTOR</text>
</g>
<g font-size="2.1" fill="#0000c2">
<text x="141.6" y="94.4">*</text>
<text x="141.8" y="91.6">*</text>
<text x="144.5" y="94.4">All</text>
<text x="144.7" y="91.6">All</text>
<text x="149.2" y="94.4">capacitors</text>
<text x="149.4" y="91.6">resistors</text>
<text x="161" y="91.6">R</text>
<text x="162.9" y="94.4">used</text>
<text x="164.3" y="91.6">should</text>
<text x="170" y="94.4">in</text>
<text x="173.6" y="91.6">be</text>
<text x="173.8" y="94.4">the</text>
<text x="178.1" y="91.6">rated</text>
<text x="179.2" y="94.4">power</text>
<text x="185.7" y="91.6">at</text>
<text x="187.5" y="94.4">stage</text>
<text x="189.7" y="91.6">least</text>
<text x="195.5" y="94.4">should</text>
<text x="197.1" y="91.6">1/4</text>
<text x="204.8" y="94.4">be</text>
<text x="209.2" y="94.4">rated</text>
<text x="216.9" y="94.4">at</text>
<text x="220.9" y="94.4">least</text>
<text x="141.6" y="100.5">*</text>
<text x="141.7" y="97.5">*</text>
<text x="144.5" y="100.5">Inductors</text>
<text x="144.6" y="97.5">All</text>
<text x="149.3" y="97.5">capacitors</text>
<text x="156.9" y="100.5">L1,L2</text>
<text x="163" y="97.5">used</text>
<text x="164.7" y="100.5">should</text>
<text x="170" y="97.5">with</text>
<text x="174.1" y="100.5">be</text>
<text x="176.4" y="97.5">IR2110</text>
<text x="178.5" y="100.5">able</text>
<text x="185.1" y="100.5">to</text>
<text x="186.2" y="97.5">should</text>
<text x="189.2" y="100.5">handle</text>
<text x="195.5" y="97.5">be</text>
<text x="198.6" y="100.5">at</text>
<text x="200" y="97.5">rated</text>
<text x="202.6" y="100.5">least</text>
<text x="207.6" y="97.5">at</text>
<text x="209.9" y="100.5">2A</text>
<text x="211.6" y="97.5">least</text>
<text x="214.5" y="100.5">and</text>
<text x="219" y="97.5">16V,</text>
<text x="220.4" y="100.5">lowest</text>
<text x="225.7" y="97.5">25V</text>
<text x="229.3" y="100.5">DCR</text>
<text x="231.7" y="97.5">recommended.</text>
<text x="235.7" y="100.5">possible.</text>
<text x="141.4" y="103.3">*</text>
<text x="144.4" y="103.3">VDC</text>
<text x="150.5" y="103.3">MAX</text>
<text x="156.8" y="103.3">:</text>
<text x="159.3" y="103.3">36V</text>
<text x="165.2" y="103.3">|</text>
<text x="168.5" y="103.3">VDC</text>
<text x="174.6" y="103.3">Maximum</text>
<text x="186.9" y="103.3">current:</text>
</g>
<g font-size="2.1" fill="#840000">
<text x="140.1" y="106.1">Sheet:</text>
<text x="140.1" y="108.8">File:</text>
<text x="146.2" y="108.8">PowerStage.kicad_sch</text>
<text x="140.1" y="119">KiCad</text>
<text x="140.1" y="116.2">Size:</text>
<text x="146.7" y="116.2">User</text>
<text x="147.8" y="119">E.D.A.</text>
<text x="155.4" y="119">9.0.7</text>
<text x="162.1" y="116.2">Date:</text>
<text x="169.1" y="116.2">04/30/2026</text>
<text x="225.1" y="116.4">Rev:</text>
<text x="225.1" y="119">Id:</text>
<text x="229.2" y="119">1/1</text>
</g>
<g font-size="1.8" fill="#840000">
<text x="35" y="11.9">1</text>
<text x="85" y="11.9">2</text>
<text x="135" y="11.9">3</text>
<text x="185" y="11.9">4</text>
<text x="235" y="11.9">5</text>
<text x="10.3" y="35.9">A</text>
<text x="247.4" y="35.9">A</text>
<text x="39.1" y="53.3">!PWM</text>
<text x="39.7" y="50.7">PWM</text>
<text x="208.7" y="53.3">PWM</text>
<text x="208.7" y="50.7">!PWM</text>
<text x="10.3" y="85.9">B</text>
<text x="247.3" y="85.9">B</text>
<text x="35" y="122">1</text>
<text x="85" y="122">2</text>
<text x="135" y="122">3</text>
<text x="185" y="122">4</text>
<text x="235" y="122">5</text>
</g>
<g font-size="1.8" fill="#006464">
<text x="183.3" y="19.9">+12V</text>
<text x="196.7" y="19.9">+12V</text>
<text x="49.5" y="26.5">C1</text>
<text x="54.3" y="25.2">+12V</text>
<text x="67.7" y="25.2">+12V</text>
<text x="81.8" y="24.7">GNDPWR</text>
<text x="92.7" y="27.5">C7</text>
<text x="98.9" y="24.2">VDC</text>
<text x="103.8" y="26.8">470uF</text>
<text x="107.8" y="24.2">C2</text>
<text x="110.9" y="26.8">16V</text>
<text x="134" y="29.1">470uF</text>
<text x="137.9" y="26.5">C3</text>
<text x="141.1" y="29.1">16V</text>
<text x="152.8" y="24.5">VDC</text>
<text x="159.6" y="29.8">C11</text>
<text x="161.3" y="26.8">GNDPWR</text>
<text x="172.5" y="28.8">TestPoint</text>
<text x="203.3" y="26">C10</text>
<text x="203.4" y="28.3">1uF</text>
<text x="38.8" y="31.6">GND</text>
<text x="59" y="35.4">U1</text>
<text x="72.4" y="35.2">D1</text>
<text x="91" y="30.1">100nF</text>
<text x="158.8" y="32.1">100nF</text>
<text x="170.6" y="33.1">R3</text>
<text x="170.9" y="35.2">10</text>
<text x="175.5" y="33.1">TP5</text>
<text x="189.6" y="31.1" transform="rotate(-90 189.6 31.1)">D6</text>
<text x="191.6" y="33.8" transform="rotate(-90 191.6 33.8)">1N5819</text>
<text x="194.7" y="35.4">U2</text>
<text x="215.5" y="33.3" transform="rotate(-90 215.5 33.3)">GND</text>
<text x="59" y="37.9">IR2110</text>
<text x="72.4" y="37.7">1N5819</text>
<text x="82" y="37.4">R1</text>
<text x="87.1" y="36.9">TestPoint</text>
<text x="90.2" y="41.2">TP1</text>
<text x="110.3" y="38.5">GNDPWR</text>
<text x="130.8" y="38.2">GNDPWR</text>
<text x="168.2" y="40.5">1N5819</text>
<text x="190.6" y="37.9">IR2110</text>
<text x="17" y="47.3">K2-2235D-F1</text>
<text x="22.1" y="44.8">SW1</text>
<text x="28.9" y="42.3">+12V</text>
<text x="57.8" y="44" transform="rotate(-90 57.8 44)">VDD</text>
<text x="58.6" y="45.6">HO</text>
<text x="58.9" y="43">VB</text>
<text x="82.7" y="47.9">D2</text>
<text x="87.9" y="47.9">TestPoint</text>
<text x="104.1" y="42">IRFB4227PBF</text>
<text x="104.9" y="44">Q1</text>
<text x="109.3" y="46.6">L1</text>
<text x="121.7" y="45.3">680nF</text>
<text x="123.6" y="43.3">C6</text>
<text x="137.2" y="43.8">IRFB4227PBF</text>
<text x="141" y="46.6">L2</text>
<text x="147.4" y="46.3">Q3</text>
<text x="161" y="47.3">TestPoint</text>
<text x="170.4" y="42.5">D4</text>
<text x="179.3" y="47.1">C9</text>
<text x="195.1" y="43">VB</text>
<text x="195.1" y="45.6">HO</text>
<text x="200.5" y="44" transform="rotate(-90 200.5 44)">VDD</text>
<text x="222" y="42.3">GND</text>
<text x="226.1" y="45.6">K2-2235D-F1</text>
<text x="230.1" y="47.6">SW2</text>
<text x="52.3" y="50.6">HIN</text>
<text x="52.3" y="53.2">LIN</text>
<text x="59" y="53.2">VS</text>
<text x="80" y="49.9">1N5819</text>
<text x="90.9" y="52.2">TP2</text>
<text x="102.7" y="49.1">MDA1365-470M</text>
<text x="134.5" y="49.1">MDA1365-470M</text>
<text x="164.1" y="51.7">TP6</text>
<text x="178.1" y="48.9">10uF</text>
<text x="195.1" y="53.2">VS</text>
<text x="200.7" y="50.6">HIN</text>
<text x="201" y="53.2">LIN</text>
<text x="46" y="58">C12</text>
<text x="52.3" y="55.7">SD</text>
<text x="55.2" y="59.4" transform="rotate(-90 55.2 59.4)">VSS</text>
<text x="57.6" y="55.7">VCC</text>
<text x="57.8" y="59.4" transform="rotate(-90 57.8 59.4)">COM</text>
<text x="58.9" y="58.3">LO</text>
<text x="76.5" y="55.7">+12V</text>
<text x="82.5" y="56">R2</text>
<text x="82.5" y="57.8">10</text>
<text x="86.6" y="54.7">TestPoint</text>
<text x="89.7" y="59">TP3</text>
<text x="105.4" y="59.3">Q2</text>
<text x="154.9" y="59.3">TestPoint</text>
<text x="157.1" y="55">TP7</text>
<text x="170.9" y="54.5">R4</text>
<text x="170.9" y="56.2">10</text>
<text x="188.5" y="59.3">100uF</text>
<text x="189" y="56.7">C4</text>
<text x="195.1" y="55.7">VCC</text>
<text x="195.1" y="58.3">LO</text>
<text x="200.5" y="59.4" transform="rotate(-90 200.5 59.4)">COM</text>
<text x="201.5" y="55.7">SD</text>
<text x="203" y="59.4" transform="rotate(-90 203 59.4)">VSS</text>
<text x="218.7" y="58.3">C13</text>
<text x="70.9" y="63.9">100uF</text>
<text x="71.6" y="61.8">C8</text>
<text x="90.1" y="63.3">TP4</text>
<text x="105.4" y="61.8">IRFB4227PBF</text>
<text x="131.1" y="64.4">LS1</text>
<text x="137.2" y="64.4">IRFB4227PBF</text>
<text x="167.9" y="61.1">1N5819</text>
<text x="170.1" y="63.1">D5</text>
<text x="180" y="60.6">+12V</text>
<text x="182.7" y="64.9">GNDPWR</text>
<text x="29.7" y="71.2">GND</text>
<text x="36.8" y="68.9">GND</text>
<text x="42.2" y="68.7">GND</text>
<text x="49" y="70.7">GND</text>
<text x="55.7" y="70.7">GNDPWR GNDPWR</text>
<text x="64.5" y="70.7">GNDPWR</text>
<text x="80" y="70.2">1N5819</text>
<text x="82.5" y="68.2">D3</text>
<text x="87.9" y="67.7">TestPoint</text>
<text x="96.7" y="70.5">GNDPWR</text>
<text x="131.1" y="66.9">8</text>
<text x="133.5" y="66.9">Ohms</text>
<text x="147.4" y="66.9">Q4</text>
<text x="159.8" y="70.7">TestPoint</text>
<text x="191.7" y="71.7">GNDPWR</text>
<text x="203.7" y="71.7">GND</text>
<text x="209.5" y="69.2">GND</text>
<text x="214.9" y="68.9">GND</text>
<text x="221.6" y="68.2">+12V</text>
<text x="85.6" y="77.6">Conn_01x02</text>
<text x="90.2" y="75">J1</text>
<text x="159.2" y="75">TP8</text>
<text x="34.3" y="81.9">H1</text>
<text x="61" y="82.1">H2</text>
<text x="110" y="81.1">VDC</text>
<text x="111.3" y="83.8">GNDPWR</text>
<text x="150.7" y="78.1">GNDPWR</text>
<text x="34.3" y="84.4">MountingHole</text>
<text x="61" y="84.7">MountingHole</text>
<text x="91" y="88.7">J2</text>
<text x="125.7" y="87">TestPoint</text>
<text x="34.3" y="90.8">H3</text>
<text x="34.3" y="93.3">MountingHole</text>
<text x="62.2" y="90.5">H4</text>
<text x="62.2" y="93.1">MountingHole</text>
<text x="86.3" y="91.3">Conn_01x02</text>
<text x="110" y="95.1">+12V</text>
<text x="128.8" y="91.3">TP9</text>
<text x="112.5" y="97.6">GND</text>
<text x="121.7" y="99.7">GND</text>
<text x="86.3" y="106.5">Conn_01x03</text>
<text x="91" y="104">J3</text>
<text x="113.8" y="112.9">GND</text>
</g>
<g font-size="1.8" fill="#0000c2">
<text x="48.7" y="28.8">1uF</text>
<text x="82" y="39.2">10</text>
<text x="73.4" y="46.8">C5</text>
<text x="72.5" y="48.6">10uF</text>
<text x="114.3" y="68.9">LPF:</text>
<text x="114.3" y="71">F(-6dB)=20kHz</text>
</g>
<g font-size="1.8" fill="#a90000">
<text x="56.6" y="39.1" transform="rotate(-90 56.6 39.1)">9</text>
<text x="62.5" y="41.9">6</text>
<text x="192.6" y="41.9">6</text>
<text x="199.4" y="39.1" transform="rotate(-90 199.4 39.1)">9</text>
<text x="62.5" y="44.4">7</text>
<text x="192.6" y="44.4">7</text>
<text x="49.2" y="49.5">10</text>
<text x="49.2" y="52.1">12</text>
<text x="62.5" y="52.1">5</text>
<text x="192.6" y="52.1">5</text>
<text x="204.7" y="49.5">10</text>
<text x="204.7" y="52.1">12</text>
<text x="49.2" y="54.6">11</text>
<text x="62.5" y="54.6">3</text>
<text x="62.5" y="57.1">1</text>
<text x="192.6" y="54.6">3</text>
<text x="192.6" y="57.1">1</text>
<text x="204.7" y="54.6">11</text>
<text x="54.1" y="62.5" transform="rotate(-90 54.1 62.5)">13</text>
<text x="56.6" y="61.9" transform="rotate(-90 56.6 61.9)">2</text>
<text x="123.4" y="61.2" transform="rotate(-90 123.4 61.2)">2</text>
<text x="126" y="61.2" transform="rotate(-90 126 61.2)">1</text>
<text x="199.4" y="61.9" transform="rotate(-90 199.4 61.9)">2</text>
<text x="201.9" y="62.5" transform="rotate(-90 201.9 62.5)">13</text>
<text x="94.7" y="80">1</text>
<text x="94.7" y="82.5">2</text>
<text x="94.7" y="94">1</text>
<text x="94.7" y="96.5">2</text>
<text x="94.7" y="109.2">1</text>
<text x="94.7" y="111.8">2</text>
<text x="94.7" y="114.3">3</text>
</g>
<text font-size="1.8" fill="#231dff" x="102.5" y="110.4">!PWM</text>
<text font-size="1.8" fill="#2624ff" x="102.5" y="115.5">PWM</text>
<g font-size="1.4" fill="#a90000">
<text x="106.6" y="30">1</text>
<text x="111.7" y="30">2</text>
<text x="135.5" y="32">2</text>
<text x="140.6" y="32">1</text>
<text x="100.1" y="41.2" transform="rotate(-90 100.1 41.2)">2</text>
<text x="154.4" y="41" transform="rotate(-90 154.4 41)">2</text>
<text x="93.4" y="44.2">1</text>
<text x="160.4" y="43.9">1</text>
<text x="17.2" y="49.5">4</text>
<text x="29.9" y="49.5">1</text>
<text x="100.1" y="48.9" transform="rotate(-90 100.1 48.9)">3</text>
<text x="105.3" y="51.8">1</text>
<text x="114.5" y="51.8">2</text>
<text x="137.1" y="51.8">1</text>
<text x="146.2" y="51.8">2</text>
<text x="154.4" y="48.6" transform="rotate(-90 154.4 48.6)">3</text>
<text x="224.7" y="49.5">3</text>
<text x="237.4" y="49.5">6</text>
<text x="17.2" y="54.6">5</text>
<text x="17.2" y="59.7">6</text>
<text x="29.9" y="54.6">2</text>
<text x="29.9" y="59.7">3</text>
<text x="93.9" y="59.4">1</text>
<text x="100.6" y="56.5" transform="rotate(-90 100.6 56.5)">2</text>
<text x="224.7" y="59.7">1</text>
<text x="224.7" y="54.6">2</text>
<text x="237.4" y="59.7">4</text>
<text x="237.4" y="54.6">5</text>
<text x="100.6" y="64.1" transform="rotate(-90 100.6 64.1)">3</text>
<text x="154.4" y="61.6" transform="rotate(-90 154.4 61.6)">2</text>
<text x="160.4" y="64.5">1</text>
<text x="154.4" y="69.2" transform="rotate(-90 154.4 69.2)">3</text>
</g>
<g font-size="1.4" fill="#006464">
<text x="109" y="31">12</text>
<text x="137.9" y="33">21</text>
<text x="95.8" y="45.2">G</text>
<text x="101.1" y="46.5" transform="rotate(-90 101.1 46.5)">S</text>
<text x="101.1" y="43.7" transform="rotate(-90 101.1 43.7)">D</text>
<text x="155.4" y="46.2" transform="rotate(-90 155.4 46.2)">S</text>
<text x="155.4" y="43.4" transform="rotate(-90 155.4 43.4)">D</text>
<text x="158" y="44.9">G</text>
<text x="19.6" y="50.5">4</text>
<text x="27.5" y="50.5">1</text>
<text x="106.9" y="52.8">1</text>
<text x="112.8" y="52.8">2</text>
<text x="138.7" y="52.8">1</text>
<text x="144.6" y="52.8">2</text>
<text x="227.1" y="50.5">3</text>
<text x="235" y="50.5">6</text>
<text x="19.6" y="55.6">5</text>
<text x="27.5" y="55.6">2</text>
<text x="35.5" y="57.6">R5</text>
<text x="101.6" y="58.9" transform="rotate(-90 101.6 58.9)">D</text>
<text x="208.2" y="57.9">R6</text>
<text x="227.1" y="55.6">2</text>
<text x="235" y="55.6">5</text>
<text x="19.6" y="60.7">6</text>
<text x="27.5" y="60.7">3</text>
<text x="48.2" y="62.9" transform="rotate(-90 48.2 62.9)">1206</text>
<text x="96.3" y="60.4">G</text>
<text x="101.6" y="61.7" transform="rotate(-90 101.6 61.7)">S</text>
<text x="155.4" y="64" transform="rotate(-90 155.4 64)">D</text>
<text x="158" y="65.5">G</text>
<text x="227.1" y="60.7">1</text>
<text x="235" y="60.7">4</text>
<text x="37.1" y="66.6" transform="rotate(-90 37.1 66.6)">10k-1206</text>
<text x="48.2" y="68.6" transform="rotate(-90 48.2 68.6)">100nF</text>
<text x="155.4" y="66.8" transform="rotate(-90 155.4 66.8)">S</text>
<text x="209.8" y="66.8" transform="rotate(-90 209.8 66.8)">10k-1206</text>
<text x="221" y="68.9" transform="rotate(-90 221 68.9)">100nF-1206</text>
</g>
</svg>
